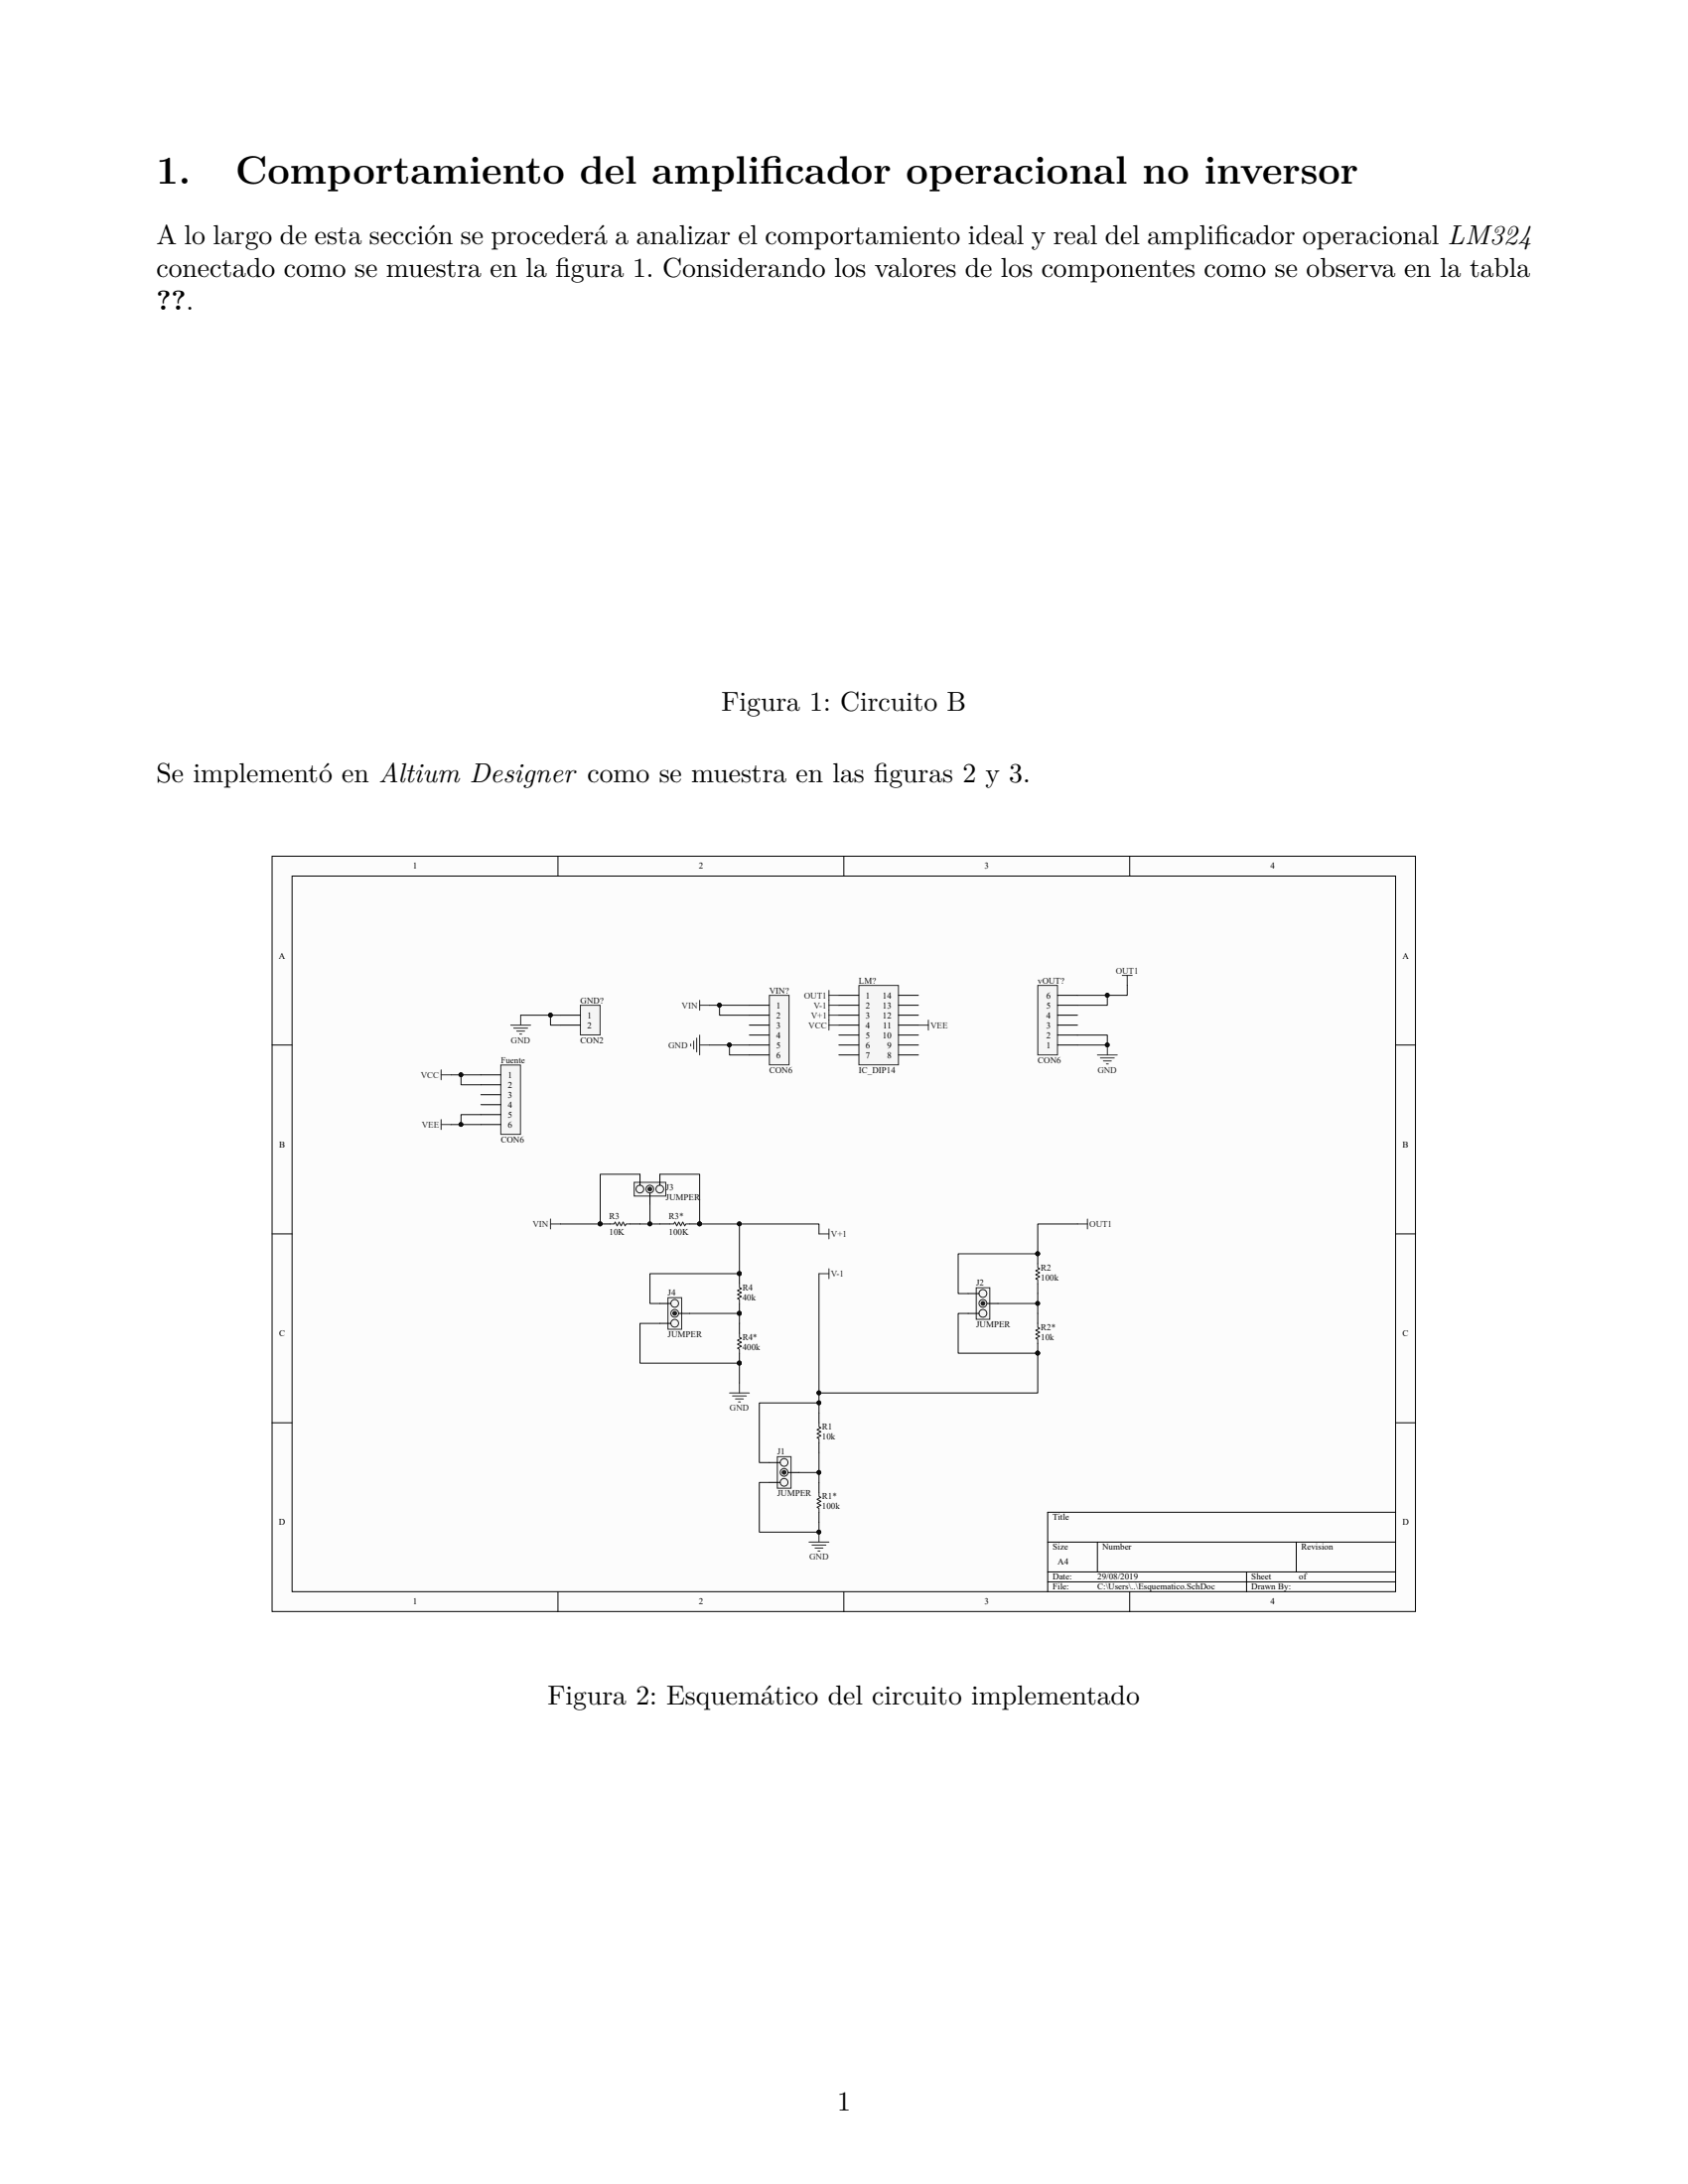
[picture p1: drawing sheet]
<svg xmlns="http://www.w3.org/2000/svg" width="216mm" height="279mm" viewBox="0 0 216 279" stroke-linecap="round" stroke-linejoin="round" font-family="sans-serif">
<path d="M34.8 109.6h146.2v96.6h-146.2z" fill="#fcfcfc"/>
<path d="M34.8 109.5h146.2v96.7h-146.2z" fill="none" stroke="#000" stroke-width=".13"/>
<path d="M37.4 112.1h141.1v91.5h-141.1z" fill="#fcfcfc"/>
<g fill="none" stroke="#000" stroke-width=".13">
<path d="M37.4 112.1h141.1v91.5h-141.1zM71.4 109.5v2.6M107.9 109.5v2.6M144.5 109.5v2.6M34.8 133.7h2.5M178.5 133.7h2.6M34.8 157.9h2.5M178.5 157.9h2.6M34.8 182h2.5M134 197.3h44.5M140.4 197.3v3.8M165.8 197.3v3.8"/>
<path d="M178.5 182h2.6M178.5 193.5h-44.5v10.1M71.4 203.6v2.6M107.9 203.6v2.6M134 201.1h44.5M134 202.4h44.5M144.5 203.6v2.6M159.4 201.1v2.5"/>
</g>
<path d="M109.9 126.1h5v10.1h-5z" fill="#f5f5f5"/>
<path d="M106 126.7v5.1M106 127.3h1.3M106 128.6h1.3M106 129.9h1.3M106 131.1h1.3M109.9 126.1h5v10.1h-5z" fill="none" stroke="#262626" stroke-width=".13"/>
<g fill="none" stroke="#000" stroke-width=".13">
<path d="M107.3 127.3h2.5M107.3 128.6h2.5M107.3 129.9h2.5M107.3 131.1h2.5M107.3 132.4h2.5M107.3 133.7h2.5M107.3 135h2.5M114.9 127.3h2.6M114.9 128.6h2.6M114.9 129.9h2.6M114.9 131.1h2.6M114.9 132.4h2.6"/>
<path d="M114.9 133.7h2.6M114.9 135h2.6"/>
</g>
<path d="M98.4 127.4h2.5v8.8h-2.5z" fill="#f5f5f5"/>
<g fill="none" stroke="#262626" stroke-width=".13">
<path d="M88.3 133.6v.2M88.7 133.2v1M89.1 132.8v1.8M89.5 128v1.2M89.5 132.4v2.6M89.5 128.6h1.3M89.5 133.7h1.3M98.4 127.3h2.5v8.9h-2.5zM70.4 155.9v1.3M70.4 156.6h1.3M137.8 156.6h1.3M139.1 155.9v1.3"/>
<path d="M93.3 178.2h2.5M93.7 178.6h1.8M94.1 179h1M94.4 179.3h.3M94.6 176.9v1.3"/>
</g>
<g fill="none" stroke="#000" stroke-width=".13">
<path d="M95.8 128.6h2.6M95.8 129.9h2.6M95.8 131.1h2.6M95.8 132.4h2.6M95.8 133.7h2.6M95.8 135h2.6M76.8 156.6h1.2M80.6 156.6h1.3M84.4 156.6h1.3M88.2 156.6h1.3M94.6 162.9v1.3M94.6 166.8v1.2"/>
<path d="M132.7 160.4v1.3M132.7 164.2v1.3M104.8 189.6v1.3M104.8 193.5v1.2"/>
</g>
<g fill="#0e0e0e" stroke="#0e0e0e" stroke-width=".13">
<circle cx="76.8" cy="156.6" r=".24"/>
<circle cx="94.6" cy="162.9" r=".24"/>
<circle cx="94.6" cy="168" r=".24"/>
<circle cx="132.7" cy="160.4" r=".24"/>
<circle cx="89.5" cy="156.6" r=".24"/>
</g>
<path d="M78 156.6h.6l.1-.3 .2 .5 .3-.5 .2 .5 .3-.5 .3 .5 .1-.2h.5M85.7 156.6h.5l.1-.3 .3 .5 .2-.5 .3 .5 .2-.5 .3 .5 .1-.2h.5M94.6 164.2v.5l.2 .1-.5 .3 .5 .3-.5 .2 .5 .3-.5 .2 .3 .1v.6M132.7 161.7v.5l.3 .1-.5 .3 .5 .2-.5 .3 .5 .2-.5 .3 .2 .1v.5M104.8 190.9v.5l.2 .2-.5 .2 .5 .3-.5 .2 .5 .3-.5 .2 .3 .2v.5" fill="none" stroke="#1c1c1c" stroke-width=".13"/>
<path d="M81.1 151.3h4.1v1.7h-4.1z" fill="#f5f5f5"/>
<path d="M81.1 151.3h4.1v1.7h-4.1z" fill="none" stroke="#262626" stroke-width=".13"/>
<g fill="none" stroke="#1c1c1c" stroke-width=".13">
<path d="M94.6 170.6v.5l.2 .1-.5 .3 .5 .2-.5 .3 .5 .2-.5 .3 .3 .1v.5M104.8 182v.5l.2 .2-.5 .2 .5 .3-.5 .2 .5 .3-.5 .2 .3 .2v.5"/>
<circle cx="81.8" cy="152.1" r=".5"/>
<circle cx="83.1" cy="152.1" r=".5"/>
<circle cx="84.4" cy="152.1" r=".5"/>
</g>
<path d="M81.9 150.2v1.4M83.1 152.6v1.4M84.4 150.2v1.4M94.6 169.3v1.3M94.6 173.1v1.3M104.8 180.7v1.3M104.8 184.6v1.2" fill="none" stroke="#000" stroke-width=".13"/>
<circle cx="83.1" cy="152.1" r=".24" fill="#1c1c1c" stroke="#1c1c1c" stroke-width=".13"/>
<circle cx="94.6" cy="174.4" r=".24" fill="#0e0e0e" stroke="#0e0e0e" stroke-width=".13"/>
<path d="M99.4 186.4h1.8v4h-1.8z" fill="#f5f5f5"/>
<path d="M99.4 186.3h1.8v4.1h-1.8z" fill="none" stroke="#262626" stroke-width=".13"/>
<g fill="none" stroke="#1c1c1c" stroke-width=".13">
<path d="M132.7 169.3v.5l.3 .1-.5 .3 .5 .2-.5 .3 .5 .3-.5 .2 .2 .1v.5"/>
<circle cx="100.3" cy="189.6" r=".5"/>
<circle cx="100.3" cy="188.4" r=".5"/>
<circle cx="100.3" cy="187.1" r=".5"/>
</g>
<path d="M132.7 168v1.3M132.7 171.8v1.3M98.4 187.1h1.4M98.4 189.6h1.4M100.8 188.4h1.4" fill="none" stroke="#000" stroke-width=".13"/>
<circle cx="100.3" cy="188.4" r=".24" fill="#1c1c1c" stroke="#1c1c1c" stroke-width=".13"/>
<circle cx="132.7" cy="173.1" r=".24" fill="#0e0e0e" stroke="#0e0e0e" stroke-width=".13"/>
<path d="M124.9 164.8h1.7v4h-1.7z" fill="#f5f5f5"/>
<path d="M56.4 136.9v1.2M56.4 137.5h1.3M117.5 131.1h1.2M118.7 130.5v1.3M56.4 143.2v1.3M56.4 143.9h1.3M124.9 164.7h1.7v4.1h-1.7z" fill="none" stroke="#262626" stroke-width=".13"/>
<g fill="none" stroke="#1c1c1c" stroke-width=".13">
<circle cx="125.7" cy="166.7" r=".5"/>
<circle cx="125.7" cy="168" r=".5"/>
<circle cx="125.7" cy="165.5" r=".5"/>
</g>
<path d="M123.8 165.5h1.4M123.8 168h1.4M126.2 166.8h1.4" fill="none" stroke="#000" stroke-width=".13"/>
<circle cx="125.7" cy="166.7" r=".24" fill="#1c1c1c" stroke="#1c1c1c" stroke-width=".13"/>
<path d="M85.5 166h1.7v4.1h-1.7z" fill="#f5f5f5"/>
<path d="M85.4 166h1.8v4.1h-1.8z" fill="none" stroke="#262626" stroke-width=".13"/>
<g fill="none" stroke="#1c1c1c" stroke-width=".13">
<circle cx="86.3" cy="169.3" r=".5"/>
<circle cx="86.3" cy="166.7" r=".5"/>
<circle cx="86.3" cy="168" r=".5"/>
</g>
<path d="M84.4 166.8h1.4M84.4 169.3h1.4M86.8 168h1.4" fill="none" stroke="#000" stroke-width=".13"/>
<circle cx="86.3" cy="168" r=".24" fill="#1c1c1c" stroke="#1c1c1c" stroke-width=".13"/>
<path d="M132.8 126.1h2.5v8.9h-2.5z" fill="#f5f5f5"/>
<path d="M132.7 126.1h2.6v8.9h-2.6zM140.4 135h2.5M140.7 135.3h1.8M141.1 135.7h1M141.5 136.1h.3M141.6 133.7v1.3M143.5 124.8h1.3M144.2 124.8v1.3" fill="none" stroke="#262626" stroke-width=".13"/>
<path d="M135.3 133.7h2.5M135.3 132.4h2.5M135.3 131.1h2.5M135.3 129.9h2.5M135.3 128.6h2.5M135.3 127.3h2.5" fill="none" stroke="#000" stroke-width=".13"/>
<circle cx="141.6" cy="133.7" r=".24" fill="#0e0e0e" stroke="#0e0e0e" stroke-width=".13"/>
<path d="M64.1 136.3h2.5v8.8h-2.5z" fill="#f5f5f5"/>
<path d="M64.1 136.2h2.5v8.9h-2.5z" fill="none" stroke="#262626" stroke-width=".13"/>
<path d="M61.5 137.5h2.6M61.5 138.8h2.6M61.5 140h2.6M61.5 141.3h2.6M61.5 142.6h2.6M61.5 143.9h2.6" fill="none" stroke="#000" stroke-width=".13"/>
<path d="M74.3 128.6h2.5v3.8h-2.5z" fill="#f5f5f5"/>
<g fill="none" stroke="#262626" stroke-width=".13">
<path d="M65.3 131.1h2.6M65.7 131.5h1.8M66.1 131.9h1M66.5 132.3h.2M66.6 129.9v1.2M74.2 128.6h2.6v3.8h-2.6zM104.8 157.9h1.2M106 157.2v1.3M104.8 162.9h1.2M106 162.3v1.3M103.5 197.3h2.5M103.9 197.7h1.7"/>
<path d="M104.2 198h1.1M104.6 198.4h.3M104.8 196v1.3"/>
</g>
<path d="M71.7 129.9h2.5M71.7 131.1h2.5" fill="none" stroke="#000" stroke-width=".13"/>
<g fill="none" stroke="#0e0e0e" stroke-width=".13">
<path d="M57.7 137.5h3.8M59 137.5v1.3h2.5M66.6 129.9h5.1M70.4 129.9v1.2h1.3M90.8 133.7h5M90.8 128.6h5M92 128.6v1.3h3.8M93.3 133.7v1.3h2.5M137.8 132.4h3.8v1.3h-3.8M137.8 127.3h3.8v1.3h-3.8M144.2 126.1v1.2h-2.6M57.7 143.9h3.8"/>
<path d="M61.5 142.6h-2.5v1.3M81.9 150.2h-5.1v6.4h-5.1M81.9 156.6h1.2M83.1 154v2.6h1.3M84.4 150.2h5.1v6.4h5.1v6.3h-11.5v3.9h1.3M94.6 156.6h10.2v1.3M137.8 156.6h-5.1v3.8h-10.1v5.1h1.2M84.4 169.3h-2.5v5.1h12.7v2.5M88.2 168h6.4v1.3M104.8 162.9v15.3h27.9v-5.1h-10.1v-5.1h1.2M104.8 178.2v1.3M127.6 166.8h5.1"/>
<path d="M132.7 165.5v2.5M98.4 189.6h-1.3v6.4h7.7v-1.3M102.2 188.4h2.6M104.8 180.7v-1.2h-7.7v7.6h1.3M104.8 185.8v3.8"/>
</g>
<g fill="#0e0e0e" stroke="#0e0e0e" stroke-width=".13">
<circle cx="83.1" cy="156.6" r=".24"/>
<circle cx="76.8" cy="156.6" r=".24"/>
<circle cx="94.6" cy="156.6" r=".24"/>
<circle cx="104.7" cy="188.4" r=".24"/>
<circle cx="104.7" cy="179.5" r=".24"/>
<circle cx="104.7" cy="196" r=".24"/>
<circle cx="132.7" cy="166.7" r=".24"/>
<circle cx="132.7" cy="160.4" r=".24"/>
<circle cx="93.3" cy="133.7" r=".24"/>
<circle cx="92" cy="128.6" r=".24"/>
<circle cx="94.6" cy="162.9" r=".24"/>
<circle cx="89.5" cy="156.6" r=".24"/>
<circle cx="94.6" cy="168" r=".24"/>
<circle cx="94.6" cy="174.4" r=".24"/>
<circle cx="141.6" cy="133.7" r=".24"/>
<circle cx="141.6" cy="127.3" r=".24"/>
<circle cx="59" cy="143.9" r=".24"/>
<circle cx="59" cy="137.5" r=".24"/>
<circle cx="70.4" cy="129.9" r=".24"/>
<circle cx="104.7" cy="178.2" r=".24"/>
<circle cx="132.7" cy="173.1" r=".24"/>
</g>
<g font-size="5.1">
<text x="20" y="23.5">1.</text>
<text x="30.1" y="23.5">Comportamiento del amplif</text>
<text x="97.2" y="23.5">icador operacional no inversor</text>
</g>
<g font-size="3.5">
<text x="20" y="31.2">A lo largo de esta sección se procederá a analizar el comportamiento ideal y real del amplif</text>
<text x="20" y="35.4">conectado como se muestra en la f</text>
<text x="71.1" y="35.4">igura 1. Considerando los valores de los componentes como se observa en la tabla</text>
<text x="155.3" y="31.2">icador operacional LM324</text>
<text x="20" y="39.6">??.</text>
<text x="92.3" y="91">Figura 1: Circuito B</text>
<text x="20" y="100.1">Se implementó en Altium Designer como se muestra en las f</text>
<text x="111.8" y="100.1">iguras 2 y 3.</text>
<text x="70.1" y="218.1">Figura 2: Esquemático del circuito implementado</text>
<text x="107.1" y="269.9">1</text>
</g>
<g font-size="1.1">
<text x="52.8" y="111.2">1</text>
<text x="89.4" y="111.2">2</text>
<text x="125.9" y="111.2">3</text>
<text x="162.5" y="111.2">4</text>
<text x="35.6" y="122.6">A</text>
<text x="179.4" y="122.6">A</text>
<text x="75.1" y="130.3">1</text>
<text x="75.1" y="131.5">2</text>
<text x="99.3" y="129">1</text>
<text x="99.3" y="130.3">2</text>
<text x="99.3" y="131.5">3</text>
<text x="110.7" y="127.7">1</text>
<text x="110.7" y="129">2</text>
<text x="110.7" y="130.3">3</text>
<text x="110.7" y="131.5">4</text>
<text x="112.9" y="130.3">12</text>
<text x="112.9" y="129">13</text>
<text x="112.9" y="127.7">14</text>
<text x="112.9" y="131.5">11</text>
<text x="133.8" y="131.5">3</text>
<text x="133.8" y="130.3">4</text>
<text x="133.8" y="129">5</text>
<text x="133.8" y="127.7">6</text>
<text x="64.9" y="137.9">1</text>
<text x="99.3" y="132.8">4</text>
<text x="99.3" y="134.1">5</text>
<text x="99.3" y="135.4">6</text>
<text x="110.7" y="132.8">5</text>
<text x="110.7" y="134.1">6</text>
<text x="110.7" y="135.4">7</text>
<text x="112.9" y="132.8">10</text>
<text x="113.5" y="135.4">8</text>
<text x="113.5" y="134.1">9</text>
<text x="133.8" y="134.1">1</text>
<text x="133.8" y="132.8">2</text>
<text x="64.9" y="139.2">2</text>
<text x="64.9" y="140.4">3</text>
<text x="64.9" y="141.7">4</text>
<text x="64.9" y="143">5</text>
<text x="35.7" y="146.8">B</text>
<text x="64.9" y="144.3">6</text>
<text x="179.4" y="146.8">B</text>
<text x="35.7" y="171">C</text>
<text x="179.4" y="171">C</text>
<text x="35.6" y="195.1">D</text>
<text x="134.6" y="194.5">Title</text>
<text x="179.4" y="195.1">D</text>
<text x="134.6" y="198.3">Size</text>
<text x="134.6" y="202.1">Date:</text>
<text x="134.6" y="203.4">File:</text>
<text x="135.3" y="200.2">A4</text>
<text x="140.4" y="202.1">29/08/2019</text>
<text x="140.4" y="203.4">C:\Users\..\Esquematico.SchDoc</text>
<text x="141" y="198.3">Number</text>
<text x="160.1" y="202.1">Sheet</text>
<text x="160.1" y="203.4">Drawn By:</text>
<text x="166.1" y="202.1">of</text>
<text x="166.4" y="198.3">Revision</text>
<text x="52.8" y="205.3">1</text>
<text x="89.4" y="205.3">2</text>
<text x="125.9" y="205.3">3</text>
<text x="162.5" y="205.3">4</text>
</g>
<g font-size="1.1" fill="#0e0e0e">
<text x="109.8" y="125.8">LM?</text>
<text x="132.7" y="125.8">vOUT?</text>
<text x="74.2" y="128.4">GND?</text>
<text x="98.4" y="127.1">VIN?</text>
<text x="64.1" y="136">Fuente</text>
<text x="74.2" y="133.4">CON2</text>
<text x="98.4" y="137.3">CON6</text>
<text x="109.8" y="137.3">IC_DIP14</text>
<text x="132.7" y="136">CON6</text>
<text x="64.1" y="146.2">CON6</text>
<text x="77.9" y="156">R3</text>
<text x="85.2" y="152.3">J3</text>
<text x="85.2" y="153.5">JUMPER</text>
<text x="85.5" y="156">R3*</text>
<text x="77.9" y="158">10K</text>
<text x="85.5" y="158">100K</text>
<text x="85.4" y="165.8">J4</text>
<text x="95" y="165.1">R4</text>
<text x="95" y="166.4">40k</text>
<text x="124.8" y="164.5">J2</text>
<text x="133.1" y="162.6">R2</text>
<text x="133.1" y="163.8">100k</text>
<text x="85.4" y="171.1">JUMPER</text>
<text x="95" y="171.5">R4*</text>
<text x="95" y="172.7">400k</text>
<text x="124.8" y="169.8">JUMPER</text>
<text x="133.1" y="170.2">R2*</text>
<text x="133.1" y="171.5">10k</text>
<text x="105.1" y="182.9">R1</text>
<text x="105.1" y="184.2">10k</text>
<text x="99.4" y="186.1">J1</text>
<text x="99.4" y="191.4">JUMPER</text>
<text x="105.1" y="191.8">R1*</text>
<text x="105.1" y="193.1">100k</text>
</g>
<g font-size="1.1" fill="#262626">
<text x="142.7" y="124.5">OUT1</text>
<text x="87.2" y="129">VIN</text>
<text x="102.8" y="127.7">OUT1</text>
<text x="103.4" y="131.5">VCC</text>
<text x="103.7" y="130.3">V+1</text>
<text x="104.1" y="129">V-1</text>
<text x="119" y="131.5">VEE</text>
<text x="53.8" y="137.9">VCC</text>
<text x="65.3" y="133.4">GND</text>
<text x="85.5" y="134.1">GND</text>
<text x="140.4" y="137.3">GND</text>
<text x="53.9" y="144.3">VEE</text>
<text x="68.1" y="157">VIN</text>
<text x="106.3" y="158.2">V+1</text>
<text x="139.3" y="157">OUT1</text>
<text x="106.3" y="163.3">V-1</text>
<text x="93.3" y="180.5">GND</text>
<text x="103.5" y="199.6">GND</text>
</g>
</svg>
